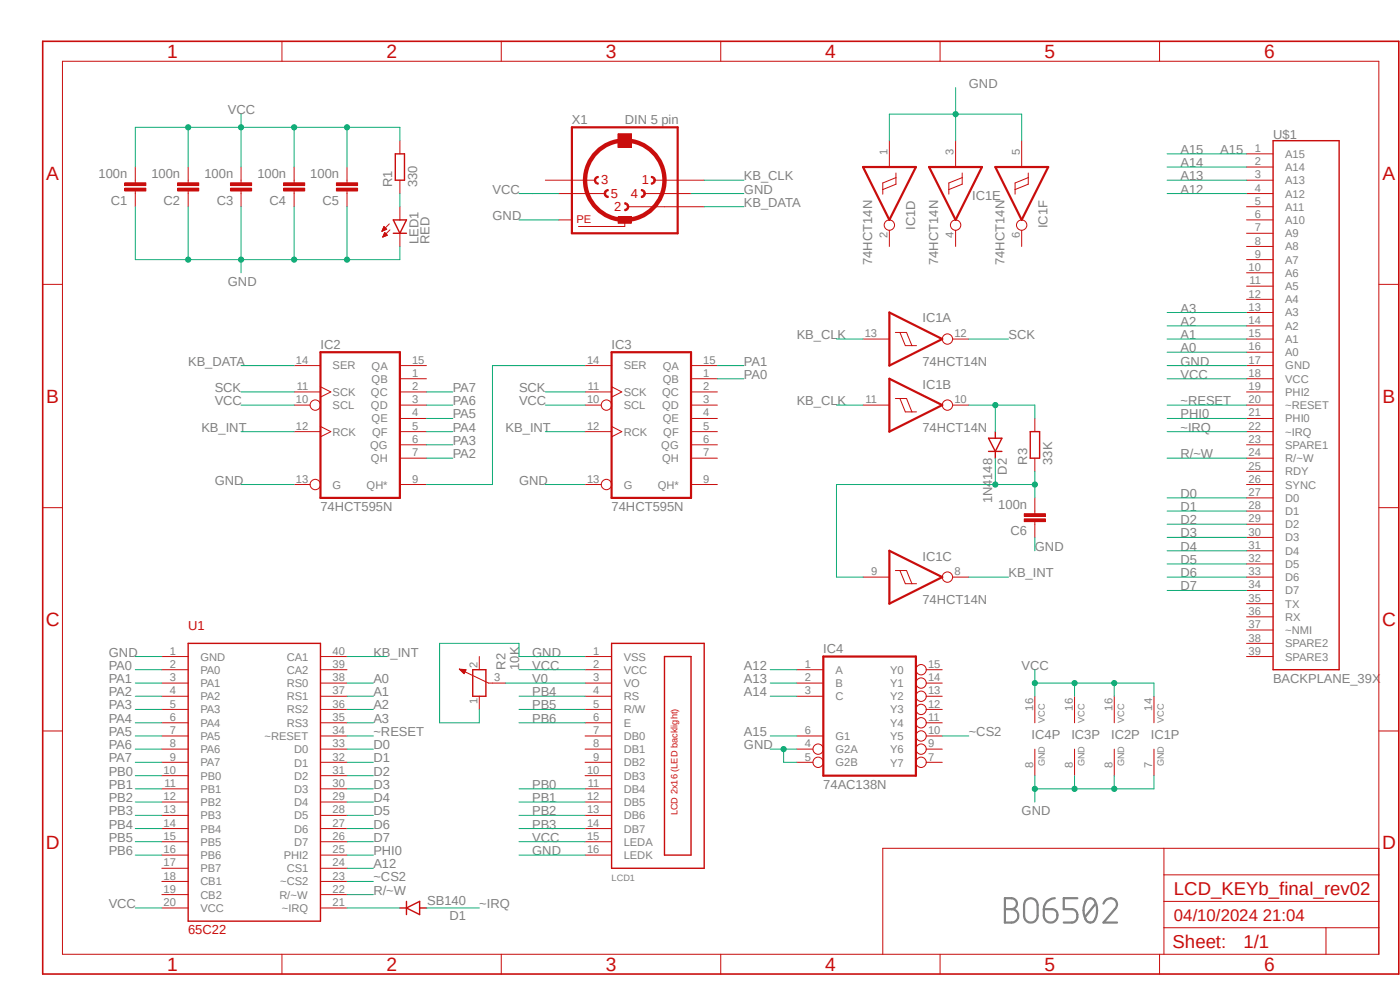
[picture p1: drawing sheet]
<svg xmlns="http://www.w3.org/2000/svg" width="297mm" height="210mm" viewBox="0 0 297 210" stroke-linecap="round" stroke-linejoin="round" font-family="sans-serif">
<path d="M8.4 8.4l288.7 198.8M297.1 8.4l-288.7 198.9" fill="none" stroke="#fff" stroke-width=".21"/>
<path d="M213.2 190.5h1.4a1.16 1.16 0 0 1 1.1 1.2 1.16 1.16 0 0 1-1.1 1.2 1.42 1.42 0 0 1 1.4 1.4 1.42 1.42 0 0 1-1.4 1.4h-1.4zM213.2 192.9h1.4M217.5 191.1a1.46 1.46 0 0 1 1.6-.5 1.46 1.46 0 0 1 1 1.4v2.3a1.44 1.44 0 0 1-1.4 1.4 1.44 1.44 0 0 1-1.4-1.4v-2.3zM221.4 192.9h1.8a1.44 1.44 0 0 1 1.1 1.6 1.44 1.44 0 0 1-1.5 1.2 1.44 1.44 0 0 1-1.4-1.4zM223.8 190.5a2.31 2.31 0 0 0-2.4 2.4M228.6 190.5h-2.9v2.4h1.7a1.44 1.44 0 0 1 1.2 1.4 1.44 1.44 0 0 1-1.2 1.4h-1.7M230.5 191a1.23 1.23 0 0 1 1.3-.3 1.23 1.23 0 0 1 .8 1.2 4.1 4.1 0 0 1-.7 3.6 1.24 1.24 0 0 1-1.8-1.1 4.1 4.1 0 0 1 .4-3.4zM232.5 191.7l-2.3 2.9M234.1 191.7a1.4 1.4 0 0 1 2-1 1.4 1.4 0 0 1 .4 2.2l-2.4 2.8h2.9" fill="none" stroke="#808080" stroke-width=".47"/>
<g fill="none" stroke="#c90d0c" stroke-width=".21">
<path d="M13.3 13h279.2v189.4h-279.2zM59.8 8.8v4.2M106.3 8.8v4.2M152.9 8.8v4.2M199.4 8.8v4.2M246 8.8v4.2M51.1 38.2v.6M264.5 32.6h5.6M264.5 35.4h5.6M264.5 38.2h5.6M51.1 40.5v.6M264.5 41.1h5.6"/>
<path d="M264.5 43.9h5.6M264.5 46.7h5.6M264.5 49.5h5.6M264.5 52.3h5.6M264.5 55.1h5.6M264.5 57.9h5.6M9.1 60.3h4.2M264.5 60.7h5.6M264.5 63.5h5.6M264.5 66.3h5.6M264.5 69.1h5.6M264.5 71.9h5.6"/>
<path d="M264.5 74.7h5.6M264.5 77.6h5.6M292.5 60.3h4.3M264.5 80.3h5.6M264.5 83.1h5.6M264.5 85.9h5.6M264.5 88.8h5.6M264.5 91.6h5.6M264.5 94.4h5.6M264.5 97.2h5.6M264.5 100h5.6M9.1 107.7h4.2"/>
<path d="M264.5 102.8h5.6M264.5 105.6h5.6M264.5 108.4h5.6M264.5 111.2h5.6M264.5 114h5.6M264.5 116.8h5.6M264.5 119.6h5.6M292.5 107.7h4.3M264.5 122.4h5.6M264.5 125.3h5.6M264.5 128.1h5.6M264.5 130.9h5.6"/>
<path d="M264.5 133.6h5.6M264.5 136.5h5.6M264.5 139.3h5.6M9.1 155.1h4.2M292.5 155.1h4.3M246.9 180v22.4M292.5 180h-105.2v22.4M246.9 196.8h45.6M246.9 191.2h45.6M246.9 185.6h45.6M281.3 196.8v5.6M59.8 202.4v4.2"/>
<path d="M106.3 202.4v4.2M152.9 202.4v4.2M199.4 202.4v4.2M246 202.4v4.2"/>
</g>
<path d="M9.1 8.8h287.7v197.8h-287.7z" fill="none" stroke="#c90d0c" stroke-width=".34"/>
<path d="M270.1 29.8h14v112.3h-14z" fill="none" stroke="#c90d0c" stroke-width=".3"/>
<path d="M48.9 38.8h4.5v.6h-4.5z" fill-rule="evenodd" fill="#c90d0c"/>
<path d="M48.9 38.8h4.5v.6h-4.5z" fill="none" stroke="#c90d0c" stroke-width=".21"/>
<path d="M48.9 39.9h4.5v.6h-4.5z" fill-rule="evenodd" fill="#c90d0c"/>
<g fill="none" stroke="#c90d0c" stroke-width=".21">
<path d="M39.9 38.2v.6M48.9 39.9h4.5v.6h-4.5zM51.1 35.4v2.8M84.8 29.8v2.8M84.8 38.2v2.9M39.9 40.5v.6M51.1 41.1v2.8M81.1 49h.1M81.1 48.9h.4M81.2 48.8h.5M81.2 48.6h.8M81.2 50.2h.2"/>
<path d="M81.3 50.1h.3M81.3 48.4h.5M81.3 50h.6M81.4 48.3h.3M81.4 49.9h.7M81.4 48.2h.2M81.4 49.8h.7M81.4 48l.6 .6-1 .5zM81.4 48.1h.1M81.4 49.7h.6M81.5 49.6h.4M81.5 49.5h.3"/>
<path d="M81.6 49.4h.1M81.6 49.3l.6 .6-1 .4zM82.6 47.5l-1.6 1.6M82.7 48.8l-1.5 1.5M84.8 43.9v2.8M84.8 49.5v2.8"/>
</g>
<path d="M83.9 32.6h1.9v5.6h-1.9zM83.4 46.7h2.8l-1.4 2.8zM83.4 49.5h2.8" fill="none" stroke="#c90d0c" stroke-width=".3"/>
<path d="M37.7 38.8h4.5v.6h-4.5z" fill-rule="evenodd" fill="#c90d0c"/>
<path d="M37.7 38.8h4.5v.6h-4.5z" fill="none" stroke="#c90d0c" stroke-width=".21"/>
<path d="M37.7 39.9h4.5v.6h-4.5z" fill-rule="evenodd" fill="#c90d0c"/>
<path d="M28.7 38.2v.6M37.7 39.9h4.5v.6h-4.5zM39.9 35.4v2.8M28.7 40.5v.6M39.9 41.1v2.8" fill="none" stroke="#c90d0c" stroke-width=".21"/>
<path d="M26.5 38.8h4.4v.6h-4.4z" fill-rule="evenodd" fill="#c90d0c"/>
<path d="M26.5 38.8h4.4v.6h-4.4z" fill="none" stroke="#c90d0c" stroke-width=".21"/>
<path d="M26.5 39.9h4.4v.6h-4.4z" fill-rule="evenodd" fill="#c90d0c"/>
<path d="M26.5 39.9h4.4v.6h-4.4zM28.7 35.4v2.8M62.4 38.2v.6M28.7 41.1v2.8M62.4 40.5v.6" fill="none" stroke="#c90d0c" stroke-width=".21"/>
<path d="M60.2 38.8h4.4v.6h-4.4z" fill-rule="evenodd" fill="#c90d0c"/>
<path d="M60.2 38.8h4.4v.6h-4.4z" fill="none" stroke="#c90d0c" stroke-width=".21"/>
<path d="M60.2 39.9h4.4v.6h-4.4z" fill-rule="evenodd" fill="#c90d0c"/>
<path d="M60.2 39.9h4.4v.6h-4.4zM62.4 35.4v2.8M73.6 38.2v.6M62.4 41.1v2.8M73.6 40.5v.6" fill="none" stroke="#c90d0c" stroke-width=".21"/>
<path d="M71.4 38.8h4.5v.6h-4.5z" fill-rule="evenodd" fill="#c90d0c"/>
<path d="M71.4 38.8h4.5v.6h-4.5z" fill="none" stroke="#c90d0c" stroke-width=".21"/>
<path d="M71.4 39.9h4.5v.6h-4.5z" fill-rule="evenodd" fill="#c90d0c"/>
<g fill="none" stroke="#c90d0c" stroke-width=".21">
<path d="M71.4 39.9h4.5v.6h-4.5zM73.6 35.4v2.8M73.6 41.1v2.8M62.4 77.6h5.6M84.8 77.6h5.7M124.1 77.6h5.7M146.6 77.6h5.6M183.1 71.9h5.6M189.9 70.5h2.4l1.2 2.8M190.9 70.5l1.2 2.8h2.3M202.1 71.9h3.4M62.4 85.9h3.4"/>
<path d="M62.4 83.1h5.6M62.4 91.6h5.6M68 82l2.2 1.1-2.2 1.1M68 90.5l2.2 1.1-2.2 1.1M84.8 85.9h5.7M84.8 80.3h5.7M84.8 83.1h5.7M84.8 88.8h5.7M84.8 91.6h5.7M84.8 94.4h5.7M84.8 97.2h5.7M124.1 85.9h3.5"/>
<path d="M124.1 83.1h5.7M124.1 91.6h5.7M129.8 82l2.1 1.1-2.1 1.1M129.8 90.5l2.1 1.1-2.1 1.1M146.6 85.9h5.6M146.6 80.3h5.6M146.6 83.1h5.6M146.6 88.8h5.6M146.6 91.6h5.6M146.6 94.4h5.6M146.6 97.2h5.6M183.1 85.9h5.6"/>
<path d="M189.9 84.5h2.4l1.2 2.9M190.9 84.5l1.2 2.9h2.3M202.1 85.9h3.4M62.4 102.8h3.4M84.8 102.8h5.7M124.1 102.8h3.5M146.6 102.8h5.6M34.3 139.3h5.6M68 139.3h5.6M124.1 139.3h5.7M183.1 122.4h5.6M189.9 121h2.4l1.2 2.8"/>
<path d="M190.9 121l1.2 2.8h2.3M202.1 122.4h3.4M34.3 142.1h5.6M34.3 144.9h5.6M34.3 147.7h5.6M34.3 158.9h5.6M34.3 156.1h5.6M34.3 153.3h5.6M34.3 150.5h5.6M68 142.1h5.6M68 144.9h5.6M68 147.7h5.6"/>
<path d="M68 158.9h5.6M68 156.1h5.6M68 153.3h5.6M68 150.5h5.6M124.1 142.1h5.7M124.1 144.9h5.7M124.1 147.7h5.7M124.1 158.9h5.7M124.1 156.1h5.7M124.1 153.3h5.7M124.1 150.5h5.7M169 142.1h5.7"/>
<path d="M169 144.9h5.7M169 147.7h5.7M169 158.9h3.5M169 156.1h5.7M196.5 142.1h3.4M196.5 144.9h3.4M196.5 147.7h3.4M196.5 158.9h3.4M196.5 156.1h3.4M196.5 153.3h3.4M196.5 150.5h3.4M219.5 147.7v5.6"/>
<path d="M219.5 158.9v5.6M228 147.7v5.6M228 158.9v5.6M236.4 147.7v5.6M236.4 158.9v5.6M244.8 147.7v5.6M244.8 158.9v5.6M34.3 161.7h5.6M34.3 164.5h5.6M34.3 167.3h5.6M34.3 170.1h5.6M34.3 173h5.6"/>
<path d="M34.3 175.8h5.6M34.3 178.6h5.6M68 161.7h5.6M68 164.5h5.6M68 167.3h5.6M68 170.1h5.6M68 173h5.6M68 175.8h5.6M68 178.6h5.6M124.1 161.7h5.7M124.1 164.5h5.7M124.1 167.3h5.7"/>
<path d="M124.1 170.1h5.7M124.1 173h5.7M124.1 175.8h5.7M124.1 178.6h5.7M169 161.7h3.5M196.5 161.7h3.4M34.3 181.4h5.6M34.3 184.2h5.6M34.3 187h5.6M34.3 189.8h5.6M34.3 192.6h5.6M68 181.4h5.6"/>
<path d="M68 184.2h5.6M68 187h5.6M68 189.8h5.6M68 192.6h5.6M124.1 181.4h5.7"/>
<circle cx="201" cy="71.9" r="1.1"/>
<circle cx="66.9" cy="85.9" r="1.1"/>
<circle cx="128.7" cy="85.9" r="1.1"/>
<circle cx="201" cy="85.9" r="1.1"/>
<circle cx="66.9" cy="102.8" r="1.1"/>
<circle cx="128.7" cy="102.8" r="1.1"/>
<circle cx="201" cy="122.4" r="1.1"/>
<circle cx="173.6" cy="158.9" r="1.1"/>
<circle cx="195.4" cy="142.1" r="1.1"/>
<circle cx="195.4" cy="158.9" r="1.1"/>
<circle cx="195.4" cy="147.7" r="1.1"/>
<circle cx="195.4" cy="156.1" r="1.1"/>
<circle cx="195.4" cy="144.9" r="1.1"/>
<circle cx="195.4" cy="153.3" r="1.1"/>
<circle cx="195.4" cy="150.5" r="1.1"/>
<circle cx="173.6" cy="161.7" r="1.1"/>
<circle cx="195.4" cy="161.7" r="1.1"/>
</g>
<path d="M68 74.7h16.8v30.9h-16.8zM129.8 74.7h16.8v30.9h-16.8zM188.7 66.3l11.2 5.6-11.2 5.7zM188.7 80.3l11.2 5.6-11.2 5.7zM188.7 116.8l11.2 5.6-11.2 5.7zM174.7 139.3h19.6v25.2h-19.6z" fill="none" stroke="#c90d0c" stroke-width=".47"/>
<path d="M39.9 136.5h28.1v58.9h-28.1zM129.8 136.5h19.6v47.7h-19.6zM141 139.3h5.6v42.1h-5.6zM84.8 192.6h1.4M86.2 192.6l2.8-1.4v2.8zM86.2 191.2v2.8M89 192.6h1.5" fill="none" stroke="#c90d0c" stroke-width=".3"/>
<path d="M128.2 41.1h.3l.2 .3 .3 .2v.3a.82 .82 0 0 1-.8-.8z" fill-rule="evenodd" fill="#c90d0c"/>
<path d="M128.2 41.1h.3l.2 .3 .3 .2v.3a.82 .82 0 0 1-.8-.8z" fill="none" stroke="#c90d0c" stroke-width=".21"/>
<path d="M128.3 40.6l.6-.4h.1v.3a.58 .58 0 0 0-.5 .6h-.3z" fill-rule="evenodd" fill="#c90d0c"/>
<path d="M128.3 40.6l.6-.4h.1v.3a.58 .58 0 0 0-.5 .6h-.3z" fill="none" stroke="#c90d0c" stroke-width=".21"/>
<path d="M138.2 37.4a.82 .82 0 0 1 .8 .8h-.3l-.1-.4-.4-.1z" fill-rule="evenodd" fill="#c90d0c"/>
<path d="M138.2 37.4a.82 .82 0 0 1 .8 .8h-.3l-.1-.4-.4-.1z" fill="none" stroke="#c90d0c" stroke-width=".21"/>
<path d="M138.7 38.2h.3a.77 .77 0 0 1-.8 .9v-.3a.58 .58 0 0 0 .5-.6z" fill-rule="evenodd" fill="#c90d0c"/>
<path d="M138.7 38.2h.3a.77 .77 0 0 1-.8 .9v-.3a.58 .58 0 0 0 .5-.6z" fill="none" stroke="#c90d0c" stroke-width=".21"/>
<path d="M126.1 38.2h.3a.58 .58 0 0 0 .5 .6v.3a.77 .77 0 0 1-.8-.9z" fill-rule="evenodd" fill="#c90d0c"/>
<path d="M126.1 38.2h.3a.58 .58 0 0 0 .5 .6v.3a.77 .77 0 0 1-.8-.9z" fill="none" stroke="#c90d0c" stroke-width=".21"/>
<path d="M126.4 37.5l.5-.1v.3l-.4 .1-.1 .4h-.3z" fill-rule="evenodd" fill="#c90d0c"/>
<path d="M126.4 37.5l.5-.1v.3l-.4 .1-.1 .4h-.3z" fill="none" stroke="#c90d0c" stroke-width=".21"/>
<path d="M132.5 43a.82 .82 0 0 1 .9 .9h-.3l-.2-.4-.4-.2z" fill-rule="evenodd" fill="#c90d0c"/>
<path d="M132.5 43a.82 .82 0 0 1 .9 .9h-.3l-.2-.4-.4-.2z" fill="none" stroke="#c90d0c" stroke-width=".21"/>
<path d="M132.5 44.4l.4-.2 .2-.3h.3a.82 .82 0 0 1-.9 .8z" fill-rule="evenodd" fill="#c90d0c"/>
<path d="M132.5 44.4l.4-.2 .2-.3h.3a.82 .82 0 0 1-.9 .8z" fill="none" stroke="#c90d0c" stroke-width=".21"/>
<path d="M136.1 40.2a.82 .82 0 0 1 .8 .9h-.3a.58 .58 0 0 0-.5-.6z" fill-rule="evenodd" fill="#c90d0c"/>
<path d="M136.1 40.2a.82 .82 0 0 1 .8 .9h-.3a.58 .58 0 0 0-.5-.6z" fill="none" stroke="#c90d0c" stroke-width=".21"/>
<path d="M136.1 41.6l.3-.2 .2-.3h.3a.82 .82 0 0 1-.8 .8z" fill-rule="evenodd" fill="#c90d0c"/>
<path d="M124.1 38.2h2.1M131.1 28.4h2.8v2.8h-2.8zM138.9 38.2h2.1M126.9 41.1h1.5M132.5 46.7v1.3h-9.8M133.3 43.9h7.7M136.1 41.6l.3-.2 .2-.3h.3a.82 .82 0 0 1-.8 .8zM136.8 41.1h1.4" fill="none" stroke="#c90d0c" stroke-width=".21"/>
<path d="M121.3 27h22.5v22.5h-22.5z" fill="none" stroke="#c90d0c" stroke-width=".47"/>
<circle cx="132.5" cy="38.2" r="8.4" fill="none" stroke="#c90d0c" stroke-width=".93"/>
<path d="M131.1 28.4h2.8v2.8h-2.8z" fill-rule="evenodd" fill="#c90d0c"/>
<path d="M131.1 28.4h2.8v2.8h-2.8z" fill="none" stroke="#c90d0c" stroke-width=".21"/>
<path d="M131.1 45.9h2.8v1.5h-2.8z" fill-rule="evenodd" fill="#c90d0c"/>
<path d="M115.7 38.2h8.4M141 38.2h8.4M118.5 41.1h8.4M118.5 46.7h2.8M131.1 45.9h2.8v1.5h-2.8zM138.2 41.1h8.4M141 43.9h8.4M219.5 88.8v2.8M219.5 97.2v2.8M219.5 108.4v.6M219.5 110.7v.5" fill="none" stroke="#c90d0c" stroke-width=".21"/>
<path d="M218.6 91.6h2v5.6h-2z" fill="none" stroke="#c90d0c" stroke-width=".3"/>
<path d="M217.3 109h4.5v.6h-4.5z" fill-rule="evenodd" fill="#c90d0c"/>
<path d="M217.3 109h4.5v.6h-4.5z" fill="none" stroke="#c90d0c" stroke-width=".21"/>
<path d="M217.3 110.1h4.5v.6h-4.5z" fill-rule="evenodd" fill="#c90d0c"/>
<g fill="none" stroke="#c90d0c" stroke-width=".21">
<path d="M188.7 29.8v5.6M190.1 36.7v2.4l-2.8 1.1M190.1 37.7l-2.8 1.1v2.4M202.7 29.8v5.6M204.1 36.7v2.4l-2.8 1.1M204.1 37.7l-2.8 1.1v2.4M216.7 29.8v5.6M218.1 36.7v2.4l-2.8 1.1M218.1 37.7l-2.8 1.1v2.4M188.7 48.9v3.4M202.7 48.9v3.4M216.7 48.9v3.4"/>
<path d="M217.3 110.1h4.5v.6h-4.5zM219.5 105.6v2.8M219.5 111.2v2.8M101.7 139.3v2.8M97.5 141.9l6.1 3h3.7M97.5 141.9l1.3 .2M97.5 141.9l1 1 .3-.8M97.5 142h.7M97.6 142.1h1.2M97.7 142.2h1.1M97.8 142.3h1M98 142.5h.7"/>
<path d="M98 142.5h.6M98.2 142.7h.4M98.3 142.7h.3M98.4 142.9h.1M101.7 147.7v2.8"/>
<circle cx="188.7" cy="47.8" r="1.1"/>
<circle cx="202.7" cy="47.8" r="1.1"/>
<circle cx="216.8" cy="47.8" r="1.1"/>
</g>
<path d="M209.7 93h2.9l-1.4 2.8zM209.7 95.8h2.9M211.2 91.6v1.4M211.2 95.8v1.4M100.3 142.1h2.8v5.6h-2.8z" fill="none" stroke="#c90d0c" stroke-width=".3"/>
<path d="M183.1 35.4h11.2l-5.6 11.3zM197.1 35.4h11.2l-5.6 11.3zM211.2 35.4h11.2l-5.7 11.3z" fill="none" stroke="#c90d0c" stroke-width=".47"/>
<g fill="none" stroke="#0dab76" stroke-width=".21">
<path d="M247.6 32.6h16.9M247.6 35.4h16.9M247.6 38.2h16.9M51.1 43.9v14M84.8 52.3v2.8M247.6 41.1h16.9M247.6 66.3h16.9M247.6 69.1h16.9M247.6 71.9h16.9M247.6 74.7h16.9M247.6 77.6h16.9M247.6 105.6h16.9"/>
<path d="M247.6 108.4h16.9M247.6 111.2h16.9M247.6 114h16.9M247.6 116.8h16.9M247.6 119.6h16.9M247.6 122.4h16.9M247.6 125.3h16.9M73.6 147.7h5.6M73.6 144.9h5.6M73.6 153.3h5.6M73.6 150.5h5.6M73.6 158.9h5.6"/>
<path d="M163.4 156.1h5.6M163.4 147.7h5.6M163.4 144.9h5.6M163.4 142.1h5.6M73.6 161.7h5.6M73.6 164.5h5.6M73.6 167.3h5.6M73.6 170.1h5.6M73.6 173h5.6M73.6 175.8h5.6M73.6 178.6h5.6M73.6 184.2h5.6"/>
</g>
<circle cx="51.1" cy="55.1" r=".55" fill="#0dab76"/>
<g fill="none" stroke="#0dab76" stroke-width=".21">
<path d="M28.7 43.9v11.2h56.1M39.9 43.9v11.2"/>
<circle cx="51.1" cy="55.1" r=".55"/>
</g>
<circle cx="39.9" cy="55.1" r=".55" fill="#0dab76"/>
<g fill="none" stroke="#0dab76" stroke-width=".21">
<path d="M62.4 43.9v11.2"/>
<circle cx="39.9" cy="55.1" r=".55"/>
</g>
<circle cx="62.4" cy="55.1" r=".55" fill="#0dab76"/>
<g fill="none" stroke="#0dab76" stroke-width=".21">
<path d="M73.6 43.9v11.2"/>
<circle cx="62.4" cy="55.1" r=".55"/>
</g>
<circle cx="73.6" cy="55.1" r=".55" fill="#0dab76"/>
<g fill="none" stroke="#0dab76" stroke-width=".21">
<path d="M219.5 164.5v5.6M219.5 167.3h8.5"/>
<circle cx="73.6" cy="55.1" r=".55"/>
</g>
<circle cx="219.5" cy="167.3" r=".55" fill="#0dab76"/>
<g fill="none" stroke="#0dab76" stroke-width=".21">
<path d="M236.4 164.5v2.8M244.8 164.5v2.8h-16.8"/>
<circle cx="219.5" cy="167.3" r=".55"/>
</g>
<circle cx="236.4" cy="167.3" r=".55" fill="#0dab76"/>
<g fill="none" stroke="#0dab76" stroke-width=".21">
<path d="M228 164.5v2.8"/>
<circle cx="236.4" cy="167.3" r=".55"/>
</g>
<circle cx="228" cy="167.3" r=".55" fill="#0dab76"/>
<g fill="none" stroke="#0dab76" stroke-width=".21">
<path d="M163.4 158.9h5.6M166.2 158.9v2.8h2.8"/>
<circle cx="228" cy="167.3" r=".55"/>
</g>
<circle cx="166.2" cy="158.9" r=".55" fill="#0dab76"/>
<g fill="none" stroke="#0dab76" stroke-width=".21">
<path d="M188.7 29.8v-5.6h28v5.6M202.7 24.2v5.6M110.1 46.7h8.4M146.6 41.1h11.2M51.1 102.8h11.3M115.7 102.8h8.4M219.5 114v2.8M28.7 139.3h5.6M124.1 139.3h-14v-2.8h-16.8v16.8h8.4v-2.8M110.1 181.4h14"/>
<circle cx="166.2" cy="158.9" r=".55"/>
</g>
<circle cx="202.7" cy="24.2" r=".55" fill="#0dab76"/>
<g fill="none" stroke="#0dab76" stroke-width=".21">
<path d="M202.7 18.6v5.6M51.1 24.2v11.2M84.8 27v2.8M247.6 80.3h16.9"/>
<circle cx="202.7" cy="24.2" r=".55"/>
</g>
<circle cx="51.1" cy="27" r=".55" fill="#0dab76"/>
<g fill="none" stroke="#0dab76" stroke-width=".21">
<path d="M28.7 27h56.1M39.9 27v8.4"/>
<circle cx="51.1" cy="27" r=".55"/>
</g>
<circle cx="39.9" cy="27" r=".55" fill="#0dab76"/>
<g fill="none" stroke="#0dab76" stroke-width=".21">
<path d="M28.7 27v8.4M62.4 27v8.4"/>
<circle cx="39.9" cy="27" r=".55"/>
</g>
<circle cx="62.4" cy="27" r=".55" fill="#0dab76"/>
<g fill="none" stroke="#0dab76" stroke-width=".21">
<path d="M73.6 27v8.4"/>
<circle cx="62.4" cy="27" r=".55"/>
</g>
<circle cx="73.6" cy="27" r=".55" fill="#0dab76"/>
<g fill="none" stroke="#0dab76" stroke-width=".21">
<path d="M219.5 142.1v5.6M219.5 144.9h8.5"/>
<circle cx="73.6" cy="27" r=".55"/>
</g>
<circle cx="219.5" cy="144.9" r=".55" fill="#0dab76"/>
<g fill="none" stroke="#0dab76" stroke-width=".21">
<path d="M228 144.9h16.8v2.8M236.4 144.9v2.8"/>
<circle cx="219.5" cy="144.9" r=".55"/>
</g>
<circle cx="236.4" cy="144.9" r=".55" fill="#0dab76"/>
<g fill="none" stroke="#0dab76" stroke-width=".21">
<path d="M228 144.9v2.8"/>
<circle cx="236.4" cy="144.9" r=".55"/>
</g>
<circle cx="228" cy="144.9" r=".55" fill="#0dab76"/>
<g fill="none" stroke="#0dab76" stroke-width=".21">
<path d="M149.4 38.2h8.4M84.8 41.1v2.8M110.1 41.1h8.4M149.4 43.9h8.4M51.1 77.6h11.3M124.1 77.6h-19.6v25.2h-14M152.2 77.6h5.6M177.5 71.9h5.6M205.5 71.9h8.5M51.1 85.9h11.3M51.1 91.6h11.3M51.1 83.1h11.3"/>
<path d="M90.5 85.9h5.6M90.5 88.8h5.6M90.5 97.2h5.6M90.5 94.4h5.6M90.5 91.6h5.6M90.5 83.1h5.6M115.7 85.9h8.4M115.7 91.6h8.4M115.7 83.1h8.4M152.2 80.3h5.6M177.5 85.9h5.6M205.5 85.9h14v2.9"/>
<path d="M211.2 85.9v5.7M247.6 85.9h16.9M247.6 88.8h16.9M247.6 97.2h16.9M247.6 91.6h16.9M73.6 139.3h8.4M205.5 122.4h8.5M28.7 142.1h5.6M28.7 156.1h5.6M28.7 144.9h5.6M28.7 147.7h5.6M28.7 150.5h5.6"/>
<path d="M28.7 153.3h5.6M28.7 158.9h5.6M73.6 156.1h5.6M110.1 142.1h14M110.1 147.7h14M110.1 150.5h14M110.1 153.3h14M199.9 156.1h5.6M28.7 178.6h5.6M28.7 161.7h5.6M28.7 164.5h5.6M28.7 167.3h5.6"/>
<path d="M28.7 170.1h5.6M28.7 173h5.6M28.7 175.8h5.6M110.1 178.6h14M110.1 167.3h14M110.1 170.1h14M110.1 173h14M110.1 175.8h14M28.7 192.6h5.6M28.7 181.4h5.6M73.6 192.6h11.2M73.6 181.4h5.6"/>
<path d="M73.6 189.8h5.6M73.6 187h5.6M90.5 192.6h11.2"/>
<circle cx="228" cy="144.9" r=".55"/>
</g>
<circle cx="211.2" cy="85.9" r=".55" fill="#0dab76"/>
<g fill="none" stroke="#0dab76" stroke-width=".21">
<path d="M219.5 100v5.6M211.2 102.8h8.3"/>
<circle cx="211.2" cy="85.9" r=".55"/>
</g>
<circle cx="219.5" cy="102.8" r=".55" fill="#0dab76"/>
<g fill="none" stroke="#0dab76" stroke-width=".21">
<path d="M211.2 97.2v5.6h-33.7"/>
<circle cx="219.5" cy="102.8" r=".55"/>
</g>
<circle cx="211.2" cy="102.8" r=".55" fill="#0dab76"/>
<g fill="none" stroke="#0dab76" stroke-width=".21">
<path d="M177.5 102.8v19.6h5.6M107.3 144.9h16.8"/>
<circle cx="211.2" cy="102.8" r=".55"/>
</g>
<g font-size="4.1" fill="#c90d0c">
<text x="35.4" y="12.3">1</text>
<text x="82" y="12.3">2</text>
<text x="128.5" y="12.3">3</text>
<text x="175.1" y="12.3">4</text>
<text x="221.6" y="12.3">5</text>
<text x="268.2" y="12.3">6</text>
<text x="9.8" y="38.1">A</text>
<text x="293.3" y="38.1">A</text>
<text x="9.8" y="85.5">B</text>
<text x="293.3" y="85.5">B</text>
<text x="9.7" y="132.8">C</text>
<text x="293.2" y="132.8">C</text>
<text x="9.7" y="180.2">D</text>
<text x="293.2" y="180.2">D</text>
<text x="35.4" y="206">1</text>
<text x="82" y="206">2</text>
<text x="128.5" y="206">3</text>
<text x="175.1" y="206">4</text>
<text x="221.6" y="206">5</text>
<text x="268.2" y="206">6</text>
</g>
<g font-size="3.9" fill="#c90d0c">
<text x="249" y="189.8">LCD_KEYb_final_rev02</text>
<text x="248.7" y="201.2">Sheet:</text>
<text x="263.8" y="201">1/1</text>
</g>
<text font-size="3.6" fill="#c90d0c" x="249" y="195.4">04/10/2024 21:04</text>
<g font-size="2.8" fill="#808080">
<text x="205.5" y="18.6">GND</text>
<text x="48.3" y="24.2">VCC</text>
<text x="121.3" y="26.3">X1</text>
<text x="132.5" y="26.3">DIN 5 pin</text>
<text x="270.1" y="29.5">U$1</text>
<text x="250.4" y="32.6">A15</text>
<text x="250.4" y="35.4">A14</text>
<text x="258.9" y="32.6">A15</text>
<text x="20.9" y="37.8">100n</text>
<text x="32.1" y="37.8">100n</text>
<text x="43.4" y="37.8">100n</text>
<text x="54.6" y="37.8">100n</text>
<text x="65.8" y="37.8">100n</text>
<text x="83.2" y="39.7" transform="rotate(-90 83.2 39.7)">R1</text>
<text x="88.5" y="39.7" transform="rotate(-90 88.5 39.7)">330</text>
<text x="104.5" y="41.1">VCC</text>
<text x="157.8" y="41.1">GND</text>
<text x="157.8" y="38.2">KB_CLK</text>
<text x="250.4" y="38.2">A13</text>
<text x="250.4" y="41.1">A12</text>
<text x="23.5" y="43.4">C1</text>
<text x="34.7" y="43.4">C2</text>
<text x="46" y="43.4">C3</text>
<text x="57.2" y="43.4">C4</text>
<text x="68.4" y="43.4">C5</text>
<text x="104.5" y="46.7">GND</text>
<text x="157.8" y="43.9">KB_DATA</text>
<text x="206.2" y="42.5">IC1E</text>
<text x="88.8" y="51.7" transform="rotate(-90 88.8 51.7)">LED1</text>
<text x="91.1" y="51.7" transform="rotate(-90 91.1 51.7)">RED</text>
<text x="194.1" y="48.7" transform="rotate(-90 194.1 48.7)">IC1D</text>
<text x="222.2" y="48.4" transform="rotate(-90 222.2 48.4)">IC1F</text>
<text x="185" y="56.2" transform="rotate(-90 185 56.2)">74HCT14N</text>
<text x="199" y="56.2" transform="rotate(-90 199 56.2)">74HCT14N</text>
<text x="213.1" y="56.2" transform="rotate(-90 213.1 56.2)">74HCT14N</text>
<text x="48.3" y="60.7">GND</text>
<text x="169" y="71.9">KB_CLK</text>
<text x="195.7" y="68.4">IC1A</text>
<text x="214" y="71.9">SCK</text>
<text x="250.4" y="66.3">A3</text>
<text x="250.4" y="69.1">A2</text>
<text x="250.4" y="71.9">A1</text>
<text x="39.9" y="77.6">KB_DATA</text>
<text x="68" y="74">IC2</text>
<text x="129.8" y="74">IC3</text>
<text x="157.8" y="77.6">PA1</text>
<text x="195.7" y="77.6">74HCT14N</text>
<text x="250.4" y="74.7">A0</text>
<text x="250.4" y="77.6">GND</text>
<text x="45.5" y="83.1">SCK</text>
<text x="96.1" y="83.1">PA7</text>
<text x="110.1" y="83.1">SCK</text>
<text x="157.8" y="80.3">PA0</text>
<text x="195.7" y="82.5">IC1B</text>
<text x="250.4" y="80.3">VCC</text>
<text x="45.5" y="85.9">VCC</text>
<text x="96.1" y="88.8">PA5</text>
<text x="96.1" y="85.9">PA6</text>
<text x="110.1" y="85.9">VCC</text>
<text x="169" y="85.9">KB_CLK</text>
<text x="250.4" y="88.8">PHI0</text>
<text x="250.4" y="85.9">~RESET</text>
<text x="42.7" y="91.6">KB_INT</text>
<text x="96.1" y="94.4">PA3</text>
<text x="96.1" y="91.6">PA4</text>
<text x="107.3" y="91.6">KB_INT</text>
<text x="195.7" y="91.6">74HCT14N</text>
<text x="250.4" y="91.6">~IRQ</text>
<text x="96.1" y="97.2">PA2</text>
<text x="213.6" y="100.7" transform="rotate(-90 213.6 100.7)">D2</text>
<text x="217.9" y="98.6" transform="rotate(-90 217.9 98.6)">R3</text>
<text x="223.2" y="98.6" transform="rotate(-90 223.2 98.6)">33K</text>
<text x="250.4" y="97.2">R/~W</text>
<text x="45.5" y="102.8">GND</text>
<text x="110.1" y="102.8">GND</text>
<text x="210.5" y="106.8" transform="rotate(-90 210.5 106.8)">1N4148</text>
<text x="211.8" y="107.9">100n</text>
<text x="250.4" y="105.6">D0</text>
<text x="68" y="108.4">74HCT595N</text>
<text x="129.8" y="108.4">74HCT595N</text>
<text x="214.4" y="113.6">C6</text>
<text x="250.4" y="108.4">D1</text>
<text x="250.4" y="111.2">D2</text>
<text x="195.7" y="118.9">IC1C</text>
<text x="219.5" y="116.8">GND</text>
<text x="250.4" y="114">D3</text>
<text x="250.4" y="116.8">D4</text>
<text x="250.4" y="119.6">D5</text>
<text x="214" y="122.4">KB_INT</text>
<text x="250.4" y="122.4">D6</text>
<text x="250.4" y="125.3">D7</text>
<text x="195.7" y="128.1">74HCT14N</text>
<text x="23.1" y="139.3">GND</text>
<text x="23.1" y="142.1">PA0</text>
<text x="79.2" y="139.3">KB_INT</text>
<text x="107.3" y="142.1" transform="rotate(-90 107.3 142.1)">R2</text>
<text x="110.1" y="142.1" transform="rotate(-90 110.1 142.1)">10K</text>
<text x="112.9" y="139.3">GND</text>
<text x="112.9" y="142.1">VCC</text>
<text x="157.8" y="142.1">A12</text>
<text x="174.7" y="138.6">IC4</text>
<text x="216.7" y="142.1">VCC</text>
<text x="23.1" y="144.9">PA1</text>
<text x="23.1" y="147.7">PA2</text>
<text x="79.2" y="147.7">A1</text>
<text x="79.2" y="144.9">A0</text>
<text x="112.9" y="147.7">PB4</text>
<text x="112.9" y="144.9">V0</text>
<text x="157.8" y="147.7">A14</text>
<text x="157.8" y="144.9">A13</text>
<text x="270.1" y="144.9">BACKPLANE_39X</text>
<text x="23.1" y="150.5">PA3</text>
<text x="23.1" y="153.3">PA4</text>
<text x="79.2" y="153.3">A3</text>
<text x="79.2" y="150.5">A2</text>
<text x="112.9" y="150.5">PB5</text>
<text x="112.9" y="153.3">PB6</text>
<text x="23.1" y="156.1">PA5</text>
<text x="23.1" y="158.9">PA6</text>
<text x="23.1" y="161.7">PA7</text>
<text x="79.2" y="158.9">D0</text>
<text x="79.2" y="161.7">D1</text>
<text x="79.2" y="156.1">~RESET</text>
<text x="157.8" y="156.1">A15</text>
<text x="157.8" y="158.9">GND</text>
<text x="205.5" y="156.1">~CS2</text>
<text x="218.9" y="156.8">IC4P</text>
<text x="227.3" y="156.8">IC3P</text>
<text x="235.7" y="156.8">IC2P</text>
<text x="244.1" y="156.8">IC1P</text>
<text x="23.1" y="164.5">PB0</text>
<text x="23.1" y="167.3">PB1</text>
<text x="79.2" y="164.5">D2</text>
<text x="79.2" y="167.3">D3</text>
<text x="112.9" y="167.3">PB0</text>
<text x="174.7" y="167.3">74AC138N</text>
<text x="23.1" y="170.1">PB2</text>
<text x="23.1" y="173">PB3</text>
<text x="79.2" y="170.1">D4</text>
<text x="79.2" y="173">D5</text>
<text x="112.9" y="170.1">PB1</text>
<text x="112.9" y="173">PB2</text>
<text x="216.7" y="173">GND</text>
<text x="23.1" y="175.8">PB4</text>
<text x="23.1" y="178.6">PB5</text>
<text x="79.2" y="175.8">D6</text>
<text x="79.2" y="178.6">D7</text>
<text x="112.9" y="178.6">VCC</text>
<text x="112.9" y="175.8">PB3</text>
<text x="23.1" y="181.4">PB6</text>
<text x="79.2" y="184.2">A12</text>
<text x="79.2" y="181.4">PHI0</text>
<text x="112.9" y="181.4">GND</text>
<text x="79.2" y="189.8">R/~W</text>
<text x="79.2" y="187">~CS2</text>
<text x="90.6" y="192">SB140</text>
<text x="23.1" y="192.6">VCC</text>
<text x="95.3" y="195.1">D1</text>
<text x="101.7" y="192.6">~IRQ</text>
</g>
<g font-size="2.8" fill="#c90d0c">
<text x="127.5" y="39.1">3</text>
<text x="133.8" y="41.9">4</text>
<text x="136.2" y="39.1">1</text>
<text x="129.6" y="42">5</text>
<text x="130.3" y="44.7">2</text>
<text x="39.9" y="133.7">U1</text>
<text x="39.9" y="198.2">65C22</text>
</g>
<g font-size="2.4" fill="#808080">
<text x="188.3" y="32.9" transform="rotate(-90 188.3 32.9)">1</text>
<text x="202.3" y="32.9" transform="rotate(-90 202.3 32.9)">3</text>
<text x="216.4" y="32.9" transform="rotate(-90 216.4 32.9)">5</text>
<text x="266.2" y="32.3">1</text>
<text x="266.2" y="35.1">2</text>
<text x="272.7" y="33.5">A15</text>
<text x="266.2" y="37.8">3</text>
<text x="266.2" y="40.6">4</text>
<text x="272.7" y="36.3">A14</text>
<text x="272.7" y="39.1">A13</text>
<text x="272.7" y="41.9">A12</text>
<text x="266.2" y="43.5">5</text>
<text x="266.2" y="46.3">6</text>
<text x="272.7" y="44.7">A11</text>
<text x="272.7" y="47.5">A10</text>
<text x="188.3" y="50.5" transform="rotate(-90 188.3 50.5)">2</text>
<text x="202.3" y="50.5" transform="rotate(-90 202.3 50.5)">4</text>
<text x="216.4" y="50.5" transform="rotate(-90 216.4 50.5)">6</text>
<text x="266.2" y="49.1">7</text>
<text x="266.2" y="51.9">8</text>
<text x="272.7" y="50.3">A9</text>
<text x="272.7" y="53.1">A8</text>
<text x="264.9" y="57.5">10</text>
<text x="266.2" y="54.7">9</text>
<text x="272.7" y="55.9">A7</text>
<text x="272.7" y="58.7">A6</text>
<text x="264.9" y="63.1">12</text>
<text x="264.9" y="65.9">13</text>
<text x="265.1" y="60.3">11</text>
<text x="272.7" y="61.6">A5</text>
<text x="272.7" y="64.3">A4</text>
<text x="183.5" y="71.5">13</text>
<text x="202.5" y="71.5">12</text>
<text x="264.9" y="68.7">14</text>
<text x="264.9" y="71.5">15</text>
<text x="272.7" y="67.1">A3</text>
<text x="272.7" y="70">A2</text>
<text x="62.8" y="77.1">14</text>
<text x="87.4" y="77.1">15</text>
<text x="124.5" y="77.1">14</text>
<text x="149.2" y="77.1">15</text>
<text x="264.9" y="74.3">16</text>
<text x="264.9" y="77.1">17</text>
<text x="272.7" y="72.8">A1</text>
<text x="272.7" y="75.6">A0</text>
<text x="63" y="82.8">11</text>
<text x="70.6" y="84">SCK</text>
<text x="70.6" y="78.4">SER</text>
<text x="78.7" y="84">QC</text>
<text x="78.8" y="81.2">QB</text>
<text x="78.8" y="78.4">QA</text>
<text x="87.4" y="80">1</text>
<text x="87.4" y="82.8">2</text>
<text x="124.7" y="82.8">11</text>
<text x="132.3" y="84">SCK</text>
<text x="132.3" y="78.4">SER</text>
<text x="140.5" y="84">QC</text>
<text x="140.6" y="81.2">QB</text>
<text x="140.6" y="78.4">QA</text>
<text x="149.2" y="80">1</text>
<text x="149.2" y="82.8">2</text>
<text x="264.9" y="80">18</text>
<text x="264.9" y="82.8">19</text>
<text x="272.7" y="78.4">GND</text>
<text x="272.7" y="81.2">VCC</text>
<text x="272.7" y="84">PHI2</text>
<text x="62.8" y="85.6">10</text>
<text x="70.6" y="86.8">SCL</text>
<text x="78.7" y="86.8">QD</text>
<text x="78.8" y="89.6">QE</text>
<text x="87.4" y="85.6">3</text>
<text x="87.4" y="88.4">4</text>
<text x="124.5" y="85.6">10</text>
<text x="132.3" y="86.8">SCL</text>
<text x="140.5" y="86.8">QD</text>
<text x="140.6" y="89.6">QE</text>
<text x="149.2" y="85.6">3</text>
<text x="149.2" y="88.4">4</text>
<text x="183.6" y="85.6">11</text>
<text x="202.5" y="85.6">10</text>
<text x="264.9" y="85.6">20</text>
<text x="264.9" y="88.4">21</text>
<text x="272.7" y="86.8">~RESET</text>
<text x="272.7" y="89.6">PHI0</text>
<text x="62.8" y="91.2">12</text>
<text x="70.6" y="92.4">RCK</text>
<text x="78.5" y="95.2">QG</text>
<text x="79" y="92.4">QF</text>
<text x="87.4" y="91.2">5</text>
<text x="87.4" y="94">6</text>
<text x="124.5" y="91.2">12</text>
<text x="132.3" y="92.4">RCK</text>
<text x="140.3" y="95.2">QG</text>
<text x="140.7" y="92.4">QF</text>
<text x="149.2" y="91.2">5</text>
<text x="149.2" y="94">6</text>
<text x="264.9" y="91.2">22</text>
<text x="264.9" y="94">23</text>
<text x="272.7" y="92.4">~IRQ</text>
<text x="272.7" y="95.2">SPARE1</text>
<text x="78.7" y="98">QH</text>
<text x="87.4" y="96.8">7</text>
<text x="140.5" y="98">QH</text>
<text x="149.2" y="96.8">7</text>
<text x="264.9" y="96.8">24</text>
<text x="264.9" y="99.6">25</text>
<text x="272.7" y="98">R/~W</text>
<text x="272.7" y="100.8">RDY</text>
<text x="62.8" y="102.4">13</text>
<text x="70.6" y="103.6">G</text>
<text x="77.8" y="103.6">QH*</text>
<text x="87.4" y="102.4">9</text>
<text x="124.5" y="102.4">13</text>
<text x="132.3" y="103.6">G</text>
<text x="139.5" y="103.6">QH*</text>
<text x="149.2" y="102.4">9</text>
<text x="264.9" y="102.4">26</text>
<text x="264.9" y="105.2">27</text>
<text x="272.7" y="103.6">SYNC</text>
<text x="272.7" y="106.4">D0</text>
<text x="264.9" y="108">28</text>
<text x="264.9" y="110.8">29</text>
<text x="264.9" y="113.6">30</text>
<text x="272.7" y="109.3">D1</text>
<text x="272.7" y="112.1">D2</text>
<text x="264.9" y="116.4">31</text>
<text x="264.9" y="119.3">32</text>
<text x="272.7" y="114.9">D3</text>
<text x="272.7" y="117.7">D4</text>
<text x="184.8" y="122">9</text>
<text x="202.5" y="122">8</text>
<text x="264.9" y="122">33</text>
<text x="264.9" y="124.8">34</text>
<text x="272.7" y="120.5">D5</text>
<text x="272.7" y="123.3">D6</text>
<text x="264.9" y="127.7">35</text>
<text x="264.9" y="130.5">36</text>
<text x="272.7" y="126.1">D7</text>
<text x="272.7" y="128.9">TX</text>
<text x="272.7" y="131.7">RX</text>
<text x="264.9" y="133.3">37</text>
<text x="264.9" y="136.1">38</text>
<text x="272.7" y="134.5">~NMI</text>
<text x="272.7" y="137.3">SPARE2</text>
<text x="36" y="138.9">1</text>
<text x="36" y="141.7">2</text>
<text x="42.5" y="140.1">GND</text>
<text x="42.5" y="142.9">PA0</text>
<text x="60.8" y="143">CA2</text>
<text x="60.8" y="140.1">CA1</text>
<text x="70.6" y="141.7">39</text>
<text x="70.6" y="138.9">40</text>
<text x="101.3" y="141.7" transform="rotate(-90 101.3 141.7)">2</text>
<text x="125.9" y="138.9">1</text>
<text x="125.9" y="141.7">2</text>
<text x="132.3" y="140.1">VSS</text>
<text x="132.3" y="142.9">VCC</text>
<text x="170.8" y="141.7">1</text>
<text x="177.3" y="142.9">A</text>
<text x="188.9" y="143">Y0</text>
<text x="196.9" y="141.7">15</text>
<text x="264.9" y="138.9">39</text>
<text x="272.7" y="140.1">SPARE3</text>
<text x="36" y="144.5">3</text>
<text x="36" y="147.3">4</text>
<text x="42.5" y="145.8">PA1</text>
<text x="42.5" y="148.5">PA2</text>
<text x="60.8" y="148.5">RS1</text>
<text x="60.8" y="145.8">RS0</text>
<text x="70.6" y="147.3">37</text>
<text x="70.6" y="144.5">38</text>
<text x="101.3" y="149.4" transform="rotate(-90 101.3 149.4)">1</text>
<text x="104.9" y="144.5">3</text>
<text x="125.9" y="144.5">3</text>
<text x="125.9" y="147.3">4</text>
<text x="132.3" y="145.8">VO</text>
<text x="132.3" y="148.5">RS</text>
<text x="170.8" y="144.5">2</text>
<text x="170.8" y="147.3">3</text>
<text x="177.3" y="145.8">B</text>
<text x="177.3" y="148.5">C</text>
<text x="188.9" y="148.5">Y2</text>
<text x="188.9" y="145.8">Y1</text>
<text x="196.9" y="147.3">13</text>
<text x="196.9" y="144.5">14</text>
<text x="36" y="150.1">5</text>
<text x="36" y="152.9">6</text>
<text x="36" y="155.7">7</text>
<text x="42.5" y="151.3">PA3</text>
<text x="42.5" y="154.1">PA4</text>
<text x="60.8" y="154.2">RS3</text>
<text x="60.8" y="151.3">RS2</text>
<text x="70.6" y="155.7">34</text>
<text x="70.6" y="152.9">35</text>
<text x="70.6" y="150.1">36</text>
<text x="125.9" y="150.1">5</text>
<text x="125.9" y="152.9">6</text>
<text x="125.9" y="155.7">7</text>
<text x="132.3" y="151.3">R/W</text>
<text x="132.3" y="154.1">E</text>
<text x="170.8" y="155.7">6</text>
<text x="188.9" y="154.2">Y4</text>
<text x="188.9" y="151.3">Y3</text>
<text x="196.9" y="155.7">10</text>
<text x="196.9" y="152.9">11</text>
<text x="196.9" y="150.1">12</text>
<text x="219.2" y="150.8" transform="rotate(-90 219.2 150.8)">16</text>
<text x="227.6" y="150.8" transform="rotate(-90 227.6 150.8)">16</text>
<text x="236" y="150.8" transform="rotate(-90 236 150.8)">16</text>
<text x="244.4" y="150.8" transform="rotate(-90 244.4 150.8)">14</text>
<text x="36" y="158.5">8</text>
<text x="36" y="161.3">9</text>
<text x="42.5" y="157">PA5</text>
<text x="42.5" y="159.8">PA6</text>
<text x="56.1" y="157">~RESET</text>
<text x="62.4" y="159.8">D0</text>
<text x="70.6" y="161.3">32</text>
<text x="70.6" y="158.5">33</text>
<text x="125.9" y="158.5">8</text>
<text x="125.9" y="161.3">9</text>
<text x="132.3" y="157">DB0</text>
<text x="132.3" y="159.8">DB1</text>
<text x="170.8" y="158.5">4</text>
<text x="170.8" y="161.3">5</text>
<text x="177.3" y="159.8">G2A</text>
<text x="177.3" y="157">G1</text>
<text x="188.9" y="159.8">Y6</text>
<text x="188.9" y="157">Y5</text>
<text x="196.9" y="161.3">7</text>
<text x="196.9" y="158.5">9</text>
<text x="34.7" y="164.1">10</text>
<text x="34.9" y="167">11</text>
<text x="42.5" y="162.6">PA7</text>
<text x="42.5" y="165.4">PB0</text>
<text x="62.4" y="165.4">D2</text>
<text x="62.4" y="162.6">D1</text>
<text x="70.6" y="167">30</text>
<text x="70.6" y="164.1">31</text>
<text x="124.5" y="164.1">10</text>
<text x="124.7" y="167">11</text>
<text x="132.3" y="162.6">DB2</text>
<text x="132.3" y="165.4">DB3</text>
<text x="177.3" y="162.6">G2B</text>
<text x="188.9" y="162.6">Y7</text>
<text x="219.2" y="162.8" transform="rotate(-90 219.2 162.8)">8</text>
<text x="227.6" y="162.8" transform="rotate(-90 227.6 162.8)">8</text>
<text x="236" y="162.8" transform="rotate(-90 236 162.8)">8</text>
<text x="244.4" y="162.8" transform="rotate(-90 244.4 162.8)">7</text>
<text x="34.7" y="169.8">12</text>
<text x="34.7" y="172.6">13</text>
<text x="42.5" y="168.2">PB1</text>
<text x="42.5" y="171">PB2</text>
<text x="42.5" y="173.8">PB3</text>
<text x="62.4" y="173.8">D5</text>
<text x="62.4" y="171">D4</text>
<text x="62.4" y="168.2">D3</text>
<text x="70.6" y="172.6">28</text>
<text x="70.6" y="169.8">29</text>
<text x="124.5" y="169.8">12</text>
<text x="124.5" y="172.6">13</text>
<text x="132.3" y="168.2">DB4</text>
<text x="132.3" y="171">DB5</text>
<text x="132.3" y="173.8">DB6</text>
<text x="34.7" y="175.4">14</text>
<text x="34.7" y="178.2">15</text>
<text x="42.5" y="176.6">PB4</text>
<text x="42.5" y="179.4">PB5</text>
<text x="62.4" y="179.4">D7</text>
<text x="62.4" y="176.6">D6</text>
<text x="70.6" y="178.2">26</text>
<text x="70.6" y="175.4">27</text>
<text x="124.5" y="175.4">14</text>
<text x="124.5" y="178.2">15</text>
<text x="132.3" y="176.6">DB7</text>
<text x="132.3" y="179.4">LEDA</text>
<text x="34.7" y="181">16</text>
<text x="34.7" y="183.8">17</text>
<text x="42.5" y="182.2">PB6</text>
<text x="42.5" y="185">PB7</text>
<text x="60.2" y="182.2">PHI2</text>
<text x="60.8" y="185">CS1</text>
<text x="70.6" y="183.8">24</text>
<text x="70.6" y="181">25</text>
<text x="124.5" y="181">16</text>
<text x="132.3" y="182.2">LEDK</text>
<text x="34.7" y="186.6">18</text>
<text x="34.7" y="189.4">19</text>
<text x="42.5" y="187.8">CB1</text>
<text x="42.5" y="190.6">CB2</text>
<text x="59.3" y="190.7">R/~W</text>
<text x="59.4" y="187.8">~CS2</text>
<text x="70.6" y="189.4">22</text>
<text x="70.6" y="186.6">23</text>
<text x="34.7" y="192.2">20</text>
<text x="42.5" y="193.5">VCC</text>
<text x="59.8" y="193.5">~IRQ</text>
<text x="70.6" y="192.2">21</text>
</g>
<text font-size="2.4" fill="#c90d0c" x="122.3" y="47.4">PE</text>
<g font-size="1.9" fill="#808080">
<text x="221.7" y="153.3" transform="rotate(-90 221.7 153.3)">VCC</text>
<text x="230.1" y="153.3" transform="rotate(-90 230.1 153.3)">VCC</text>
<text x="238.5" y="153.3" transform="rotate(-90 238.5 153.3)">VCC</text>
<text x="246.9" y="153.3" transform="rotate(-90 246.9 153.3)">VCC</text>
<text x="221.7" y="162.6" transform="rotate(-90 221.7 162.6)">GND</text>
<text x="230.1" y="162.6" transform="rotate(-90 230.1 162.6)">GND</text>
<text x="238.5" y="162.6" transform="rotate(-90 238.5 162.6)">GND</text>
<text x="246.9" y="162.6" transform="rotate(-90 246.9 162.6)">GND</text>
<text x="129.8" y="187">LCD1</text>
</g>
<text font-size="1.9" fill="#c90d0c" x="143.8" y="173" transform="rotate(-90 143.8 173)">LCD 2x16 (LED backlight)</text>
</svg>
